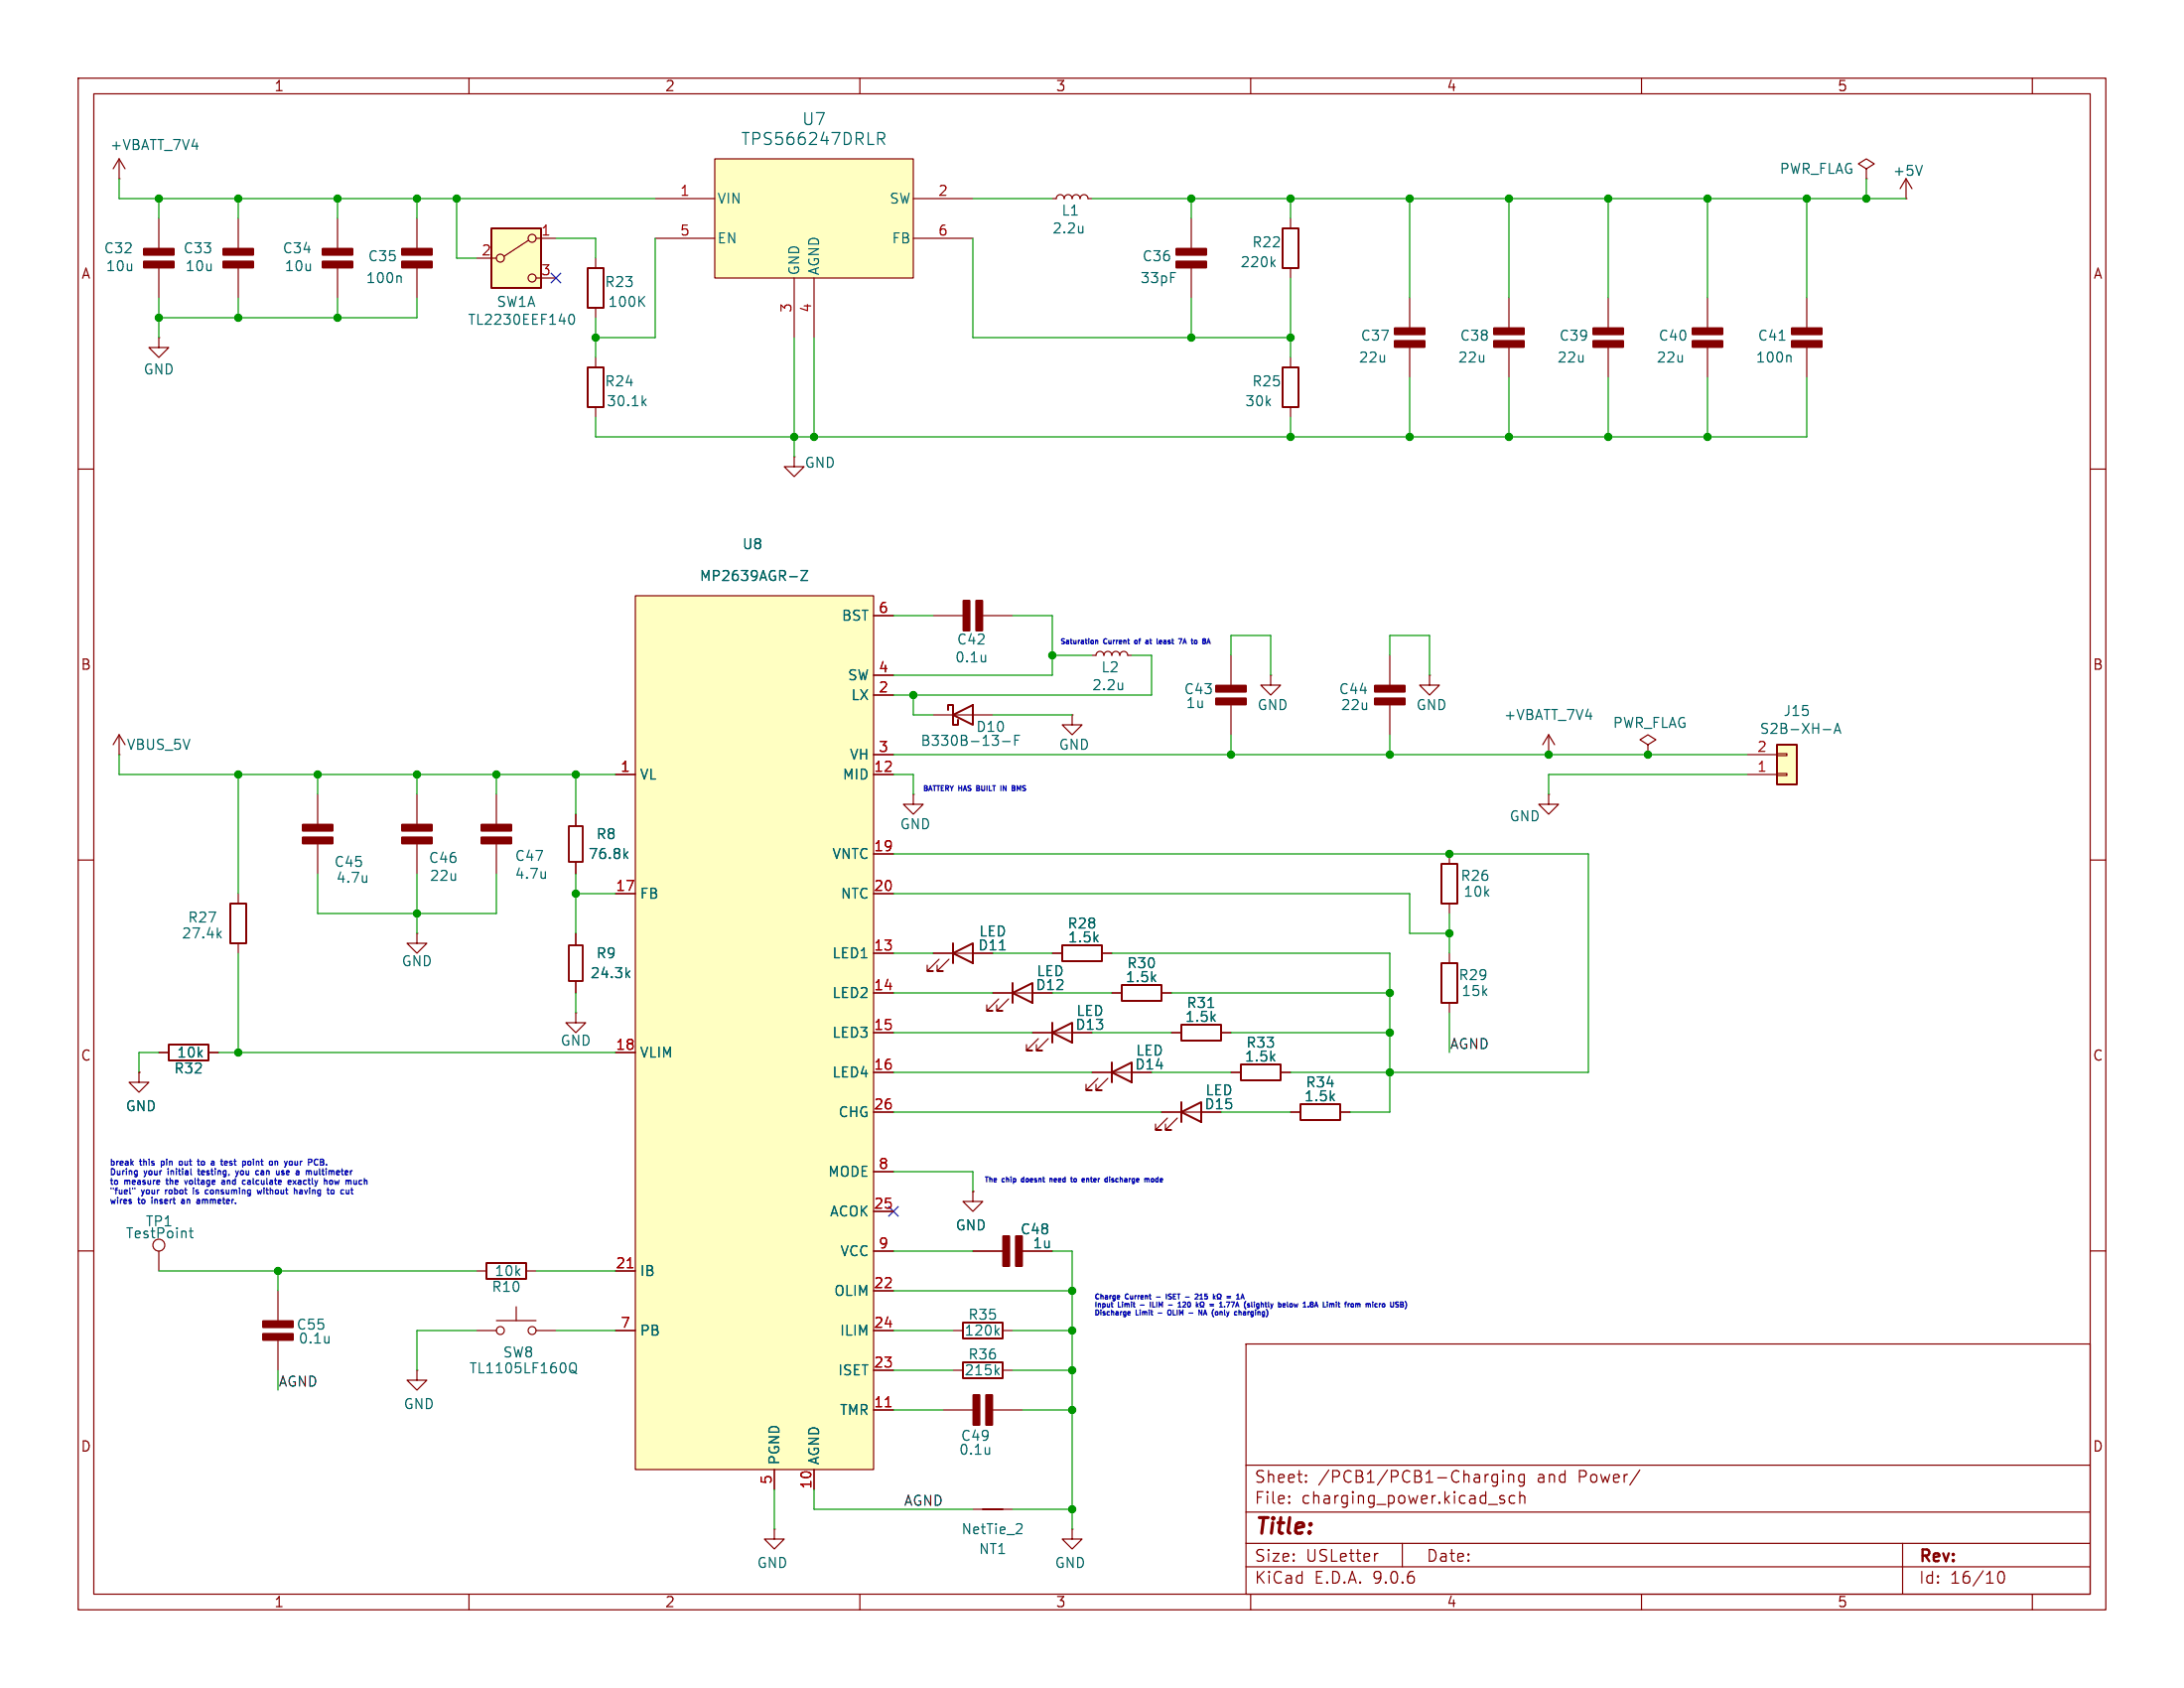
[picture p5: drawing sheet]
<svg xmlns="http://www.w3.org/2000/svg" width="279mm" height="216mm" viewBox="0 0 279 216" stroke-linecap="round" stroke-linejoin="round" font-family="sans-serif">
<g fill="none" stroke="#840000" stroke-width=".15">
<path d="M10 10h259.4v195.9h-259.4zM12 12h255.4v191.9h-255.4zM60 10v2M110 10v2M160 10v2M210 10v2M260 10v2M10 60h2M267.4 60h2M177.8 83.8v3.9M177.8 90.1v3.9M10 110h2"/>
<path d="M267.4 110h2M119.4 121.9h7.6M120.1 122.7l-1.5 1.5h.8h-.8v-.8M121.4 122.7l-1.5 1.5h.7h-.7v-.8M134.6 121.9h1.3M141 121.9h1.2M10 160h2M159.4 171.9h108v32h-108zM267.4 160h2M159.4 197.4h108M159.4 193.4h108M159.4 187.4h108"/>
<path d="M164.9 192.1l.1 .1-.1 .1M164.9 192.1v.1v.1M164.9 191.4v.1M164.9 192.1v.2M164.9 191.4h.1l-.1 .1M167.1 189.4v.1v.1M167.1 189.4l-.1 .1 .1 .1M167.1 188.7v.1M167.1 189.4v.2M167.1 188.7h-.1l.1 .1M176.3 198.7l-.3 .1M179.4 197.4v3"/>
<path d="M191.6 188.6v1.2a.41 .41 0 0 1-.7 .2M191.6 188.7l-.5-.1-.2 .3v.4l.1 .2 .1 .1 .5-.1M192.3 188.1v.1M192.3 188.6v1M192.3 188.1l-.1 .1h.1M192.3 188.1l.1 .1h-.1M192.4 191.4l-.3-.1-.2 .2v.2l.5 .2 .1 .1-.1 .2-.1 .1-.4-.1M193 188.7a.37 .37 0 0 1 .6 .1v.8M193 188.6v1M193.8 191.4l-.4-.1-.3 .3v.4l.1 .2 .2 .1 .4-.1M194.4 191.4a.37 .37 0 0 1 .7 .1v.8M194.4 190.8v1.5"/>
<path d="M195 188.6v1.2a.41 .41 0 0 1-.6 .2M195 188.7l-.4-.1-.3 .3v.4l.1 .2 .2 .1 .4-.1M209.8 188l-1.3 1.9M243.4 197.4v6.5M60 203.9v2M110 203.9v2M159.4 200.4h108M160 203.9v2M210 203.9v2M255.7 201.1a.36 .36 0 0 1 .4-.1 .36 .36 0 0 1 .3 .3 .77 .77 0 0 1-.5 1.2 .91 .91 0 0 1-.2-1.4zM260 203.9v2"/>
</g>
<path d="M121.9 121.9l2.6-1.2v2.5zM121.9 120.7v2.5M135.9 120.9h5.1v2h-5.1z" fill="none" stroke="#840000" stroke-width=".25"/>
<path d="M127.9 121.5h.7" fill="none" stroke="#006464" stroke-width=".15"/>
<g fill="#840000" stroke="#840000" stroke-width=".25">
<path d="M175.9 87.7h3.8v.8h-3.8z"/>
<path d="M175.9 89.3h3.8v.8h-3.8z"/>
</g>
<path d="M227.3 95.3h2.6v5h-2.6z" fill="#ffffc2"/>
<path d="M164.1 47h2v5.1h-2zM227.3 95.3h2.6v5h-2.6z" fill="none" stroke="#840000" stroke-width=".25"/>
<g fill="none" stroke="#840000" stroke-width=".15">
<path d="M20.3 27.9v3.9M20.3 34.2v3.9M180.3 38.1v3.9M231.1 38.1v3.9M165.1 45.7v1.3M165.1 52.1v1.2M180.3 44.4v3.9M231.1 44.4v3.9M162.6 86.4v1.2h1.2l-1.2 1.3-1.3-1.3h1.3M162.6 86.4h.1M182.9 86.4v1.2h1.2l-1.2 1.3-1.3-1.3h1.3M182.9 86.4h.1"/>
<path d="M198.1 96.5h.1M198.1 94l-.7 1.3M198.1 94l.8 1.3M198.1 94v2.5M210.8 95.3l1-.7-1-.6-1 .6 1 .7v1.2M210.8 96.5h.1M223.5 99.1h3.8M223.5 96.5h3.8M227.3 98.9h1.3v.3h-1.3zM227.3 96.4h1.3v.2h-1.3zM198.1 101.6v1.3h1.3l-1.3 1.2-1.3-1.2h1.3M198.1 101.6h.1"/>
</g>
<path d="M227.6 43.5h.7M228.9 45.5l.2 .1v.7M233.3 93.3h.9M234.6 93.8l.5-1.3 .4 1.3M234.8 93.4h.6" fill="none" stroke="#006464" stroke-width=".15"/>
<g fill="#840000" stroke="#840000" stroke-width=".25">
<path d="M178.4 43.6h3.8v.8h-3.8z"/>
<path d="M178.4 42h3.8v.7h-3.8z"/>
<path d="M18.4 33.5h3.8v.7h-3.8z"/>
<path d="M18.4 31.8h3.8v.8h-3.8z"/>
<path d="M229.2 43.6h3.8v.8h-3.8z"/>
<path d="M229.2 42h3.8v.7h-3.8z"/>
</g>
<path d="M81.3 76.2h30.5v111.8h-30.5z" fill="#ffffc2"/>
<g fill="none" stroke="#840000" stroke-width=".15">
<path d="M30.5 27.9v3.9M30.5 34.2v3.9M20.3 43.2v1.3h1.3l-1.3 1.2-1.3-1.2h1.3M20.3 43.2h.1M81.3 76.2h30.5v111.8h-30.5zM111.8 78.7h2.5M78.7 99.1h2.6M111.8 99.1h2.5M111.8 86.4h2.5M111.8 88.9h2.5M111.8 96.5h2.5M78.7 114.3h2.6"/>
<path d="M111.8 114.3h2.5M111.8 109.2h2.5M78.7 134.6h2.6M111.8 121.9h2.5M111.8 127h2.5M111.8 132.1h2.5M111.8 137.2h2.5M111.8 142.2h2.5M111.8 149.9h2.5M111.8 154.9h2.5M78.7 162.6h2.6M78.7 170.2h2.6"/>
<path d="M111.8 170.2h2.5M111.8 160h2.5M111.8 165.1h2.5M111.8 175.3h2.5M124.5 160h3.8M130.7 160h3.9M99.1 188v2.5M104.1 188v2.5M111.8 180.3h2.5"/>
</g>
<path d="M80.3 162.1h.7M113.3 179.9h.7" fill="none" stroke="#a90000" stroke-width=".15"/>
<path d="M102.5 73h.8l-.8 1.2h.8" fill="none" stroke="#006464" stroke-width=".15"/>
<g fill="#840000" stroke="#840000" stroke-width=".25">
<path d="M28.6 33.5h3.8v.7h-3.8z"/>
<path d="M28.6 31.8h3.8v.8h-3.8z"/>
<path d="M128.3 158.1h.8v3.8h-.8z"/>
<path d="M130 158.1h.7v3.8h-.7z"/>
</g>
<path d="M91.4 20.3h25.4v15.3h-25.4z" fill="#ffffc2"/>
<g fill="none" stroke="#840000" stroke-width=".15">
<path d="M43.2 27.9v3.9M43.2 34.2v3.9M83.8 25.4h7.6M83.8 30.5h7.6M91.4 20.3h25.4v15.3h-25.4zM101.6 35.6v7.6M104.1 35.6v7.6M116.8 25.4h7.7M116.8 30.5h7.7M134.6 25.4h.5a.51 .51 0 0 1 .5-.5 .51 .51 0 0 1 .5 .5 .51 .51 0 0 1 .6-.5 .51 .51 0 0 1 .5 .5 .51 .51 0 0 1 .5-.5 .51 .51 0 0 1 .5 .5 .51 .51 0 0 1 .5-.5 .51 .51 0 0 1 .5 .5h.5M205.7 38.1v3.9M218.4 38.1v3.9"/>
<path d="M205.7 44.4v3.9M218.4 44.4v3.9M185.4 109.2v1.3M185.4 115.6v1.2M185.4 121.9v1.3M185.4 128.3v1.2M124.5 152.4v1.3h1.2l-1.2 1.2-1.3-1.2h1.3M124.5 152.4h.1M120.6 180.3h3.9M124.5 193h5M126.9 180.3h3.9"/>
</g>
<path d="M112.3 17h.6a.41 .41 0 0 1 .3 .4 .41 .41 0 0 1-.3 .4h-.6M112.7 17.8l.5 .7M138.5 28.9v.9M138.5 29.7h.1M126.6 185.2v.8M126.6 185.9h-.1M130.5 194.9h.1a.34 .34 0 0 1 .1 .5l-.7 .8h.7" fill="none" stroke="#006464" stroke-width=".15"/>
<g fill="#840000" stroke="#840000" stroke-width=".25">
<path d="M216.5 43.6h3.8v.8h-3.8z"/>
<path d="M216.5 42h3.8v.7h-3.8z"/>
<path d="M41.3 33.5h3.8v.7h-3.8z"/>
<path d="M41.3 31.8h3.8v.8h-3.8z"/>
<path d="M124.5 178.4h.8v3.8h-.8z"/>
<path d="M126.2 178.4h.7v3.8h-.7z"/>
<path d="M203.8 43.6h3.8v.8h-3.8z"/>
<path d="M203.8 42h3.8v.7h-3.8z"/>
</g>
<path d="M184.4 110.5h2v5.1h-2zM184.4 123.2h2v5.1h-2zM125.7 193h2.6" fill="none" stroke="#840000" stroke-width=".25"/>
<path d="M62.9 29.2h6.3v7.6h-6.3z" fill="#ffffc2"/>
<g fill="none" stroke="#840000" stroke-width=".15">
<path d="M15.2 22.9h.1M15.2 20.3l-.7 1.3M15.2 20.3l.8 1.3M15.2 20.3v2.6M53.3 27.9v3.9M53.3 34.2v3.9M61 33h2.5M67.6 30.7l-3.1 2.1M68.6 30.5h2.5M68.6 35.6h2.5M76.2 33v1.3M76.2 39.4v1.2"/>
<path d="M152.4 27.9v3.9M152.4 34.2v3.9M165.1 27.9v1.3M165.1 34.3v1.3M193 38.1v3.9M238.8 21.6l1-.6-1-.7-1.1 .7 1.1 .6v1.3M238.8 22.9h.1M243.8 25.4h.1M243.8 22.9l-.7 1.2M243.8 22.9l.8 1.2M243.8 22.9v2.5M76.2 45.7v1.3"/>
<path d="M76.2 52.1v1.2M101.6 58.4v1.3h1.3l-1.3 1.3-1.3-1.3h1.3M101.6 58.4h.1M193 44.4v3.9M111.8 78.7h2.5M119.4 78.7h3.9M125.7 78.7h3.8M15.2 96.5h.1M15.2 94v2.5M15.2 94l-.7 1.3M15.2 94l.8 1.3M78.7 99.1h2.6"/>
<path d="M111.8 99.1h2.5M111.8 86.4h2.5M111.8 88.9h2.5M111.8 96.5h2.5M119.4 91.4h7.6M137.2 91.4v1.3h1.2l-1.2 1.3-1.3-1.3h1.3M137.2 91.4h.1M139.7 83.8h.5a.51 .51 0 0 1 .5-.5 .51 .51 0 0 1 .5 .5 .51 .51 0 0 1 .5-.5 .51 .51 0 0 1 .5 .5 .51 .51 0 0 1 .5-.5 .51 .51 0 0 1 .6 .5 .51 .51 0 0 1 .5-.5 .51 .51 0 0 1 .5 .5h.5M157.5 83.8v3.9M157.5 90.1v3.9M30.5 114.3v1.3M40.6 101.6v3.9"/>
<path d="M40.6 107.9v3.9M53.3 119.4v1.3h-1.2l1.2 1.2 1.3-1.2h-1.3M53.3 119.4h.1M53.3 101.6v3.9M53.3 107.9v3.9M63.5 101.6v3.9M63.5 107.9v3.9M73.7 104.1v1.5M73.7 110.3v1.5M73.7 119.4v1.5M78.7 114.3h2.6M111.8 114.3h2.5"/>
<path d="M111.8 109.2h2.5M116.8 101.6v1.3h1.3l-1.3 1.2-1.2-1.2h1.2M116.8 101.6h.1M17.8 137.2v1.2h-1.3l1.3 1.3 1.2-1.3h-1.2M17.8 137.2h.1M20.3 134.6h1.3M26.7 134.6h1.2M30.5 120.7v1.2M73.7 129.5v1.3h-1.3l1.3 1.3 1.2-1.3h-1.2M73.7 129.5h.1M73.7 125.5v1.5M78.7 134.6h2.6"/>
<path d="M111.8 127h2.5M111.8 132.1h2.5M111.8 137.2h2.5M111.8 121.9h2.5M119.4 121.9h2.5M124.5 121.9h2.5M127 127h5.1M127.8 127.8l-1.6 1.5h.8h-.8v-.8M129 127.8l-1.5 1.5h.8h-.8v-.8M132.1 132.1h5.1M132.8 132.8l-1.5 1.6h.8h-.8v-.8M134.1 132.8l-1.5 1.6h.7h-.7v-.8"/>
<path d="M134.6 121.9h1.3M139.7 137.2h5.1M140.5 137.9l-1.6 1.5h.8h-.8v-.7M141 121.9h1.2M141.7 137.9l-1.5 1.5h.8h-.8v-.7M142.2 127h1.3M148.6 127h1.3M149.9 132.1h1.2M156.2 132.1h1.3M157.5 137.2h1.2M163.8 137.2h1.3M111.8 142.2h2.5"/>
<path d="M111.8 149.9h2.5M111.8 154.9h2.5M124.5 152.4h.1M148.6 142.2h5.1M149.4 143l-1.6 1.5h.8h-.8v-.7M150.6 143l-1.5 1.5h.8h-.8v-.7M165.1 142.2h1.3M171.4 142.2h1.3M20.3 160v2.6M35.6 165.1v3.9M35.6 171.4v3.9M53.3 175.3v1.2h-1.2l1.2 1.3 1.3-1.3h-1.3"/>
<path d="M53.3 175.3h.1M61 170.2h2.5M61 162.6h1.2M63.5 168.9h5.1M66 167.1v1.8M67.3 162.6h1.3M68.6 170.2h2.5M78.7 170.2h2.6M78.7 162.6h2.6M111.8 170.2h2.5M111.8 175.3h2.5M111.8 160h2.5"/>
<path d="M111.8 165.1h2.5M121.9 170.2h1.3M121.9 175.3h1.3M124.5 160h3.8M128.3 170.2h1.2M128.3 175.3h1.2M130.7 160h3.9M99.1 195.6v1.3h1.2l-1.2 1.2-1.3-1.2h1.3M99.1 195.6h.1M99.1 188v2.5M104.1 188v2.5M111.8 180.3h2.5"/>
<path d="M137.2 195.6v1.3h1.2l-1.2 1.2-1.3-1.2h1.3M137.2 195.6h.1"/>
<circle cx="64" cy="33" r=".51"/>
<circle cx="68.1" cy="35.6" r=".51"/>
<circle cx="68.1" cy="30.5" r=".51"/>
<circle cx="20.3" cy="159.3" r=".76"/>
<circle cx="64" cy="170.2" r=".51"/>
<circle cx="68.1" cy="170.2" r=".51"/>
</g>
<g fill="none" stroke="#840000" stroke-width=".25">
<path d="M62.9 29.2h6.3v7.6h-6.3zM75.2 34.3h2v5.1h-2zM164.1 29.2h2v5.1h-2zM75.2 47h2v5.1h-2zM121.3 90.8v-.6h.6v2.5h.7v-.6M121.9 91.4l2.6-1.2v2.5zM29.5 115.6h2v5.1h-2zM21.6 133.6h5.1v2h-5.1zM129.5 127l2.6-1.3v2.6zM129.5 125.7v2.6M134.6 132.1l2.6-1.3v2.6zM134.6 130.8v2.6"/>
<path d="M142.2 137.2l2.6-1.3v2.5zM142.2 135.9v2.5M143.5 126h5.1v2h-5.1zM151.1 131.1h5.1v2h-5.1zM158.7 136.1h5.1v2.1h-5.1zM151.1 142.2l2.6-1.2v2.5zM151.1 141v2.5M166.4 141.2h5v2.1h-5zM62.2 161.5h5.1v2.1h-5.1zM123.2 174.2h5.1v2.1h-5.1zM123.2 169.2h5.1v2h-5.1z"/>
</g>
<g fill="none" stroke="#006464" stroke-width=".15">
<path d="M51.1 35.3l.2 .2v.6M81.9 38.5l.6 .7M82.5 37.9l-.8 .7M162.8 33.6l.3 .5M163.1 33.3l-.5 .4M245.9 21.2l-.4 1.2M72.9 40.3l.3-.1a.79 .79 0 0 1 0 1.3h-.1a.84 .84 0 0 1-.2-1.2zM82.3 51.4l.4 .5M82.7 51l-.5 .5M102.5 73h.8l-.8 1.2h.8M126.1 83.8v.9M126.1 84.5l-.1 .1"/>
<path d="M128.3 94.8h.9M129.8 94.7h.5M130.4 94.1h-.6v1.2M143.6 87.4v.8M143.6 88.1h-.1M27.9 119.5l.4 .5M28.3 119.1l-.5 .5M46.9 112v.8M46.9 112.7l-.1 .1M69.8 111.5v.8M69.8 112.2l-.1 .1M80 109.3l.3 .5"/>
<path d="M80.3 109l-.5 .4M80.2 124.6l.4 .4M80.6 124.2l-.5 .5M127.9 121.5h.7M154.5 128.8h.8M24.2 157.5h.5M24.4 157v1.1l.1 .2h.2M42.1 170.9v.9M42.1 171.7h-.1M72.9 174.7a.42 .42 0 0 1 .4-.4 .42 .42 0 0 1 .4 .4v.5a.42 .42 0 0 1-.4 .4 .42 .42 0 0 1-.4-.4M73.1 175.3h.3l.4 .4M127.5 175.4l.3 .4"/>
<path d="M127.5 170.3l.3 .5M127.8 175l-.5 .5M127.8 169.9l-.5 .5"/>
</g>
<g fill="#840000" stroke="#840000" stroke-width=".25">
<path d="M155.6 89.3h3.8v.8h-3.8z"/>
<path d="M155.6 87.7h3.8v.8h-3.8z"/>
<path d="M191.1 43.6h3.8v.8h-3.8z"/>
<path d="M191.1 42h3.8v.7h-3.8z"/>
<path d="M150.5 33.5h3.8v.7h-3.8z"/>
<path d="M150.5 31.8h3.8v.8h-3.8z"/>
<path d="M51.4 33.5h3.8v.7h-3.8z"/>
<path d="M51.4 31.8h3.8v.8h-3.8z"/>
<path d="M51.4 105.5h3.8v.7h-3.8z"/>
<path d="M51.4 107.1h3.8v.8h-3.8z"/>
<path d="M38.7 105.5h3.8v.7h-3.8z"/>
<path d="M38.7 107.1h3.8v.8h-3.8z"/>
<path d="M33.7 170.6h3.8v.8h-3.8z"/>
<path d="M33.7 169h3.8v.7h-3.8z"/>
<path d="M61.6 105.5h3.8v.7h-3.8z"/>
<path d="M61.6 107.1h3.8v.8h-3.8z"/>
<path d="M123.3 76.8h.7v3.8h-.7z"/>
<path d="M124.9 76.8h.8v3.8h-.8z"/>
</g>
<path d="M72.8 105.7h1.7v4.5h-1.7zM72.8 120.9h1.7v4.6h-1.7z" fill="none" stroke="#840000" stroke-width=".24"/>
<g fill="none" stroke="#009600" stroke-width=".15">
<path d="M15.2 22.9v2.5h68.6M20.3 25.4v2.5M20.3 38.1v5.1M30.5 25.4v2.5M30.5 38.1v2.5M43.2 25.4v2.5M43.2 38.1v2.5M53.3 25.4v2.5M53.3 38.1v2.5h-33M58.4 25.4v7.6h2.6M71.1 30.5h5.1v2.5M83.8 30.5v12.7h-7.6"/>
<path d="M124.5 25.4h10.1M124.5 30.5v12.7h40.6M139.7 25.4h104.1M152.4 25.4v2.5M152.4 38.1v5.1M165.1 25.4v2.5M165.1 35.6v10.1M180.3 25.4v12.7M193 25.4v12.7M205.7 25.4v12.7M218.4 25.4v12.7M231.1 25.4v12.7"/>
<path d="M238.8 22.9v2.5M76.2 40.6v5.1M101.6 43.2v15.2M104.1 43.2v12.7M165.1 53.3v2.6M180.3 48.3v7.6M193 48.3v7.6M205.7 48.3v7.6M218.4 48.3v7.6M231.1 48.3v7.6h-154.9v-2.6M114.3 78.7h5.1M129.5 78.7h5.1v7.7h-20.3"/>
<path d="M15.2 96.5v2.6h63.5M30.5 99.1v15.2M40.6 99.1v2.5M53.3 99.1v2.5M63.5 99.1v2.5M73.7 99.1v5M114.3 99.1h2.5v2.5M114.3 96.5h109.2M116.8 88.9v2.5h2.6M127 91.4h10.2M134.6 83.8h5.1M144.8 83.8h2.5v5.1h-33"/>
<path d="M157.5 83.8v-2.5h5.1v5.1M157.5 94v2.5M177.8 83.8v-2.5h5.1v5.1M177.8 94v2.5M223.5 99.1h-25.4v2.5M40.6 111.8v5h22.9v-5M53.3 111.8v7.6M73.7 114.3h5M73.7 111.8v7.6M114.3 109.2h88.9v28h-38.1M114.3 114.3h66v5.1h5.1M185.4 116.8v5.1"/>
<path d="M20.3 134.6h-2.5v2.6M27.9 134.6h50.8M30.5 121.9v12.7M73.7 127v2.5M114.3 121.9h5.1M114.3 137.2h25.4M114.3 132.1h17.8M114.3 127h12.7M127 121.9h7.6M134.6 127h7.6M139.7 132.1h10.2M142.2 121.9h35.6v20.3h-5.1"/>
<path d="M147.3 137.2h10.2M149.9 127h27.9M157.5 132.1h20.3M185.4 129.5v5.1M114.3 149.9h10.2v2.5M114.3 142.2h34.3M156.2 142.2h8.9M20.3 162.6h40.7M35.6 162.6v2.5M35.6 175.3v2.5M61 170.2h-7.7v5.1M68.6 162.6h10.1"/>
<path d="M71.1 170.2h7.6M114.3 170.2h7.6M114.3 160h10.2M114.3 165.1h22.9M114.3 175.3h7.6M129.5 170.2h7.7M129.5 175.3h7.7M134.6 160h2.6v35.6M99.1 190.5v5.1M104.1 190.5v2.5h20.4M114.3 180.3h6.3M129.5 193h7.7"/>
<path d="M130.8 180.3h6.4"/>
</g>
<path d="M70.5 35l1.2 1.2M71.7 35l-1.2 1.2M113.7 154.3l1.2 1.2M114.9 154.3l-1.2 1.2" fill="none" stroke="#000084" stroke-width=".15"/>
<g fill="none" stroke="#0000c2" stroke-width=".15">
<path d="M139.8 81.9l.1 .1v.2l-.1 .1M140.2 82l.2-.1v.4M140.2 81.9v.4M144.2 81.9h.3M144.4 82.3h.1M145.3 81.9l-.1 .1v.2l.1 .1M146.6 81.9h.2l.1 .4M146.9 82.1l-.3 .1 .1 .1h.2M148.3 82.1h.3v-.2h-.2l-.1 .1 .1 .3h.2M150.8 81.7h.4l-.3 .6M151.4 82.3l.2-.6 .2 .6M151.4 82.2h.3"/>
<path d="M125 100.8h.2M125.2 100.5h-.2v.6h.2M128.3 101.1v-.6l.4 .6M129.8 100.9v.2M130.3 100.9l-.2-.4v.6M16.7 153.7l.1 .1-.1 .1M16.7 153.4l.1 .1M16.8 148.7l.2 .3M17 148.5l-.2 .3M17.3 149.7l.3 .1M17.6 149.7v.7l-.3 .1M17.6 150.2l-.3 .1"/>
<path d="M19.4 153.4v.5M20.6 148.5v.8M20.6 149h.1M20.7 148.5l-.1 .1M21.2 152.2v.5M21.2 151h.3M21.3 152.2l-.1 .1M21.5 149.7v.6M23.3 153.5l.2-.1 .1 .1M23.3 148.6l-.2-.1-.2 .2 .1 .3h.3M23.6 153.6l-.4 .2 .1 .1h.3M23.6 151l.2 .5 .2-.5"/>
<path d="M24.7 152.2v.5M25.1 152.7h.1M25.1 152.3v.1M25.2 148.5h.3M25.3 149.7h.3M25.3 153.4l.2 .1v.4M25.4 149h.1M25.4 149.5v.6l.2 .2M25.5 153.9h-.2M25.5 153.6h-.2M26 148.5l-.2 .2v.3h.2M26.6 152.7h-.2"/>
<path d="M28.3 148.3v.6M28.7 151.1v.4M28.7 151.2l-.3 .1 .1 .2 .2-.1M29.4 149h.2M29.6 148.5l-.2 .1v.1l.2 .1M30.1 149.7l.2 .6M30.3 150.3l-.2 .2M30.5 149.7l-.2 .6M30.8 149.8v.4M31.8 148.5l.3 .2v.3h-.3M32 151.2l-.3 .1 .1 .2 .2-.1M32.4 148.3h.1"/>
<path d="M32.4 148.5v.5M32.9 152.2l.1 .5 .2-.4 .1 .4 .2-.5M33.7 149.9l-.3 .2 .1 .2 .2-.1M33.8 152.2v.5M36.3 149.8l-.2-.1-.1 .2 .1 .1h.2v.2h-.3M36.9 151.2h.3v-.2h-.2l-.1 .1v.3h.3M37.5 151l.4 .5M37.9 151l-.4 .5M37.9 152.2l.1 .1v.4M38.4 148.5v.5M38.6 148.5l-.2 .2M38.7 152.4l-.4 .1 .1 .2h.3"/>
<path d="M38.7 152.3v.4M39.2 149.7v.6M39.9 148.4l-.1-.1h-.3v.7M40.7 148.3h-.3l-.1 .1M40.9 149.5v.6l.1 .2M41.2 148.6l.2 .2-.1 .2M41.3 148.6l.1-.1-.1-.2h-.3v.7M41.8 149h.1M42.2 151h.1h.2v.4h-.3zM42.6 152.2l.1 .1v.3l-.1 .1M42.8 151l.2 .5 .1-.4M44.9 152.2h.3"/>
<path d="M45 152.6l.2 .1M46.2 151h-.1l-.2 .1 .1 .3 .2 .1M130.8 150.7l-.1 .2v.1l.1 .2M134.3 150.7v.5M134.3 150.8h.3v.4M137.4 150.8h.3v.3h-.3zM139 150.8h.3v.4M139.5 150.7h.2M142.5 150.8l-.2-.1-.1 .1 .3 .2v.1h-.3M142.8 150.8v.3M147.3 150.8h.3l-.1 .3h-.2zM148.1 150.8l-.1-.1-.2 .2 .1 .2h.2"/>
<path d="M148.1 150.5v.7M142.2 166.5v.6l.2 .1M143 165.7l.2 .1v.1h-.3M143.2 166.1h-.2M144.3 168l.3-.1v-.1h-.2l-.1 .1v.3h.3M145.9 166.9h.5M147.2 166.5v.7M147.5 166.5v.7h.3M147.9 165.9h.5M148.2 167.9h.4M149.2 165.5v.6M149.4 167.6v.4l.1 .2 .3-.1v-.5"/>
<path d="M149.5 166.1h.2M149.5 166.9h.5M149.8 165.5l-.3 .1v.2h.2M150.9 166.5v.7M151.7 166.7l-.4 .5h.4M152 166.7v.3M152.1 167.9h.5M152.9 165.6l.2-.1 .2 .2-.4 .4M153.5 166.1h.4M153.5 165.7l.2-.2v.6M153.8 167.6v.6l-.4-.6v.6M153.8 166.5l.2 .2v.3h-.1"/>
<path d="M153.9 167.2h.1M154 168.2l.2-.6 .2 .6M154 168h.3M154.8 166.8h.5M154.8 167h.5M155.3 167.5l-.1 .1M156 165.5l.2 .2v.2l-.1 .1M156 167.2h.4M156.1 166.1h.1M156.1 166.7l.1-.2v.7M156.3 167.8l.1 .1v.3M156.9 166.5h.4l-.3 .7"/>
<path d="M157 165.8h.4M157 166h.4M157.5 166.5h.4l-.2 .7M158.1 167h.3M158.2 166.1h.4M158.2 165.7l.2-.2v.6M158.3 166.5l-.2 .7M158.7 166.1l.3-.6 .2 .6M159.1 167.8h.2v.4M159.3 167.9l-.3 .1 .1 .2h.2M159.6 167.8v.4M159.8 167.8l-.2 .1"/>
<path d="M161.3 166.5v.7M161.3 166.8h.3v.4M165.2 166.7l.1 .2v.1l-.1 .2M165.5 166.7l.2 .5 .1-.3 .1 .3 .1-.5M169.3 166.5v.7h.3M169.8 166.5v.1M169.8 166.7v.5M172 166.7h.3M172.2 166.5h.1M172.5 166.7v.5M172.7 166.7l-.2 .2M175.1 166.7l.2 .1v.4"/>
<path d="M175.6 166.5v.1M175.6 166.7v.5M178.3 166.5v.5l-.1 .2M178.9 166.6h-.3a.27 .27 0 0 0 .3 .3v.1M178.9 167l-.1 .2-.3-.1M179.8 166.4v.2"/>
</g>
<path d="M80.3 162.1h.7M113.3 179.9h.7" fill="none" stroke="#a90000" stroke-width=".15"/>
<g fill="#009600" stroke="#009600" stroke-width=".15">
<circle cx="165.1" cy="43.2" r=".46"/>
<circle cx="180.3" cy="55.9" r=".46"/>
<circle cx="165.1" cy="55.9" r=".46"/>
<circle cx="198.1" cy="96.5" r=".46"/>
<circle cx="210.8" cy="96.5" r=".46"/>
<circle cx="185.4" cy="119.4" r=".46"/>
<circle cx="185.4" cy="109.2" r=".46"/>
<circle cx="157.5" cy="96.5" r=".46"/>
<circle cx="177.8" cy="132.1" r=".46"/>
<circle cx="177.8" cy="127" r=".46"/>
<circle cx="177.8" cy="96.5" r=".46"/>
<circle cx="180.3" cy="25.4" r=".46"/>
<circle cx="205.7" cy="25.4" r=".46"/>
<circle cx="193" cy="25.4" r=".46"/>
<circle cx="218.4" cy="55.9" r=".46"/>
<circle cx="205.7" cy="55.9" r=".46"/>
<circle cx="193" cy="55.9" r=".46"/>
<circle cx="218.4" cy="25.4" r=".46"/>
<circle cx="165.1" cy="25.4" r=".46"/>
<circle cx="137.2" cy="165.1" r=".46"/>
<circle cx="137.2" cy="170.2" r=".46"/>
<circle cx="177.8" cy="137.2" r=".46"/>
<circle cx="137.2" cy="193" r=".46"/>
<circle cx="137.2" cy="175.3" r=".46"/>
<circle cx="137.2" cy="180.3" r=".46"/>
<circle cx="152.4" cy="25.4" r=".46"/>
<circle cx="231.1" cy="25.4" r=".46"/>
<circle cx="238.8" cy="25.4" r=".46"/>
<circle cx="152.4" cy="43.2" r=".46"/>
<circle cx="35.6" cy="162.6" r=".46"/>
<circle cx="30.5" cy="99.1" r=".46"/>
<circle cx="40.6" cy="99.1" r=".46"/>
<circle cx="53.3" cy="99.1" r=".46"/>
<circle cx="30.5" cy="134.6" r=".46"/>
<circle cx="53.3" cy="116.8" r=".46"/>
<circle cx="63.5" cy="99.1" r=".46"/>
<circle cx="73.7" cy="99.1" r=".46"/>
<circle cx="134.6" cy="83.8" r=".46"/>
<circle cx="116.8" cy="88.9" r=".46"/>
<circle cx="73.7" cy="114.3" r=".46"/>
<circle cx="43.2" cy="25.4" r=".46"/>
<circle cx="30.5" cy="25.4" r=".46"/>
<circle cx="58.4" cy="25.4" r=".46"/>
<circle cx="30.5" cy="40.6" r=".46"/>
<circle cx="20.3" cy="40.6" r=".46"/>
<circle cx="104.1" cy="55.9" r=".46"/>
<circle cx="101.6" cy="55.9" r=".46"/>
<circle cx="20.3" cy="25.4" r=".46"/>
<circle cx="76.2" cy="43.2" r=".46"/>
<circle cx="43.2" cy="40.6" r=".46"/>
<circle cx="53.3" cy="25.4" r=".46"/>
</g>
<text font-size="2.8" fill="#840000" x="160.4" y="196.8">Title:</text>
<g font-size="2.1" fill="#006464">
<text x="102.5" y="16.2">U7</text>
<text x="94.7" y="18.8">TPS566247DRLR</text>
</g>
<g font-size="2.1" fill="#840000">
<text x="160.4" y="189.9">Sheet:</text>
<text x="168.6" y="189.9">/PCB1/PCB1-Charging</text>
<text x="196.7" y="189.9">and</text>
<text x="202.1" y="189.9">Power/</text>
<text x="160.4" y="192.6">File:</text>
<text x="166.5" y="192.6">charging_power.kicad_sch</text>
<text x="160.4" y="202.8">KiCad</text>
<text x="160.4" y="200">Size:</text>
<text x="167.1" y="200">USLetter</text>
<text x="168.1" y="202.8">E.D.A.</text>
<text x="175.7" y="202.8">9.0.6</text>
<text x="182.4" y="200">Date:</text>
<text x="245.4" y="200.2">Rev:</text>
<text x="245.4" y="202.8">Id:</text>
<text x="249.5" y="202.8">16/10</text>
</g>
<g font-size="1.8" fill="#840000">
<text x="35" y="11.9">1</text>
<text x="85" y="11.9">2</text>
<text x="135" y="11.9">3</text>
<text x="185" y="11.9">4</text>
<text x="235" y="11.9">5</text>
<text x="10.3" y="35.9">A</text>
<text x="267.7" y="35.9">A</text>
<text x="10.3" y="85.9">B</text>
<text x="267.7" y="85.9">B</text>
<text x="132.4" y="126.8">D12</text>
<text x="137.5" y="131.9">D13</text>
<text x="10.3" y="135.9">C</text>
<text x="145.1" y="137">D14</text>
<text x="267.7" y="135.9">C</text>
<text x="154" y="142.1">D15</text>
<text x="10.3" y="185.9">D</text>
<text x="267.7" y="185.9">D</text>
<text x="35" y="205.8">1</text>
<text x="85" y="205.8">2</text>
<text x="135" y="205.8">3</text>
<text x="185" y="205.8">4</text>
<text x="235" y="205.8">5</text>
</g>
<g font-size="1.8" fill="#006464">
<text x="14" y="19.4">+VBATT_7V4</text>
<text x="227.6" y="22.5">PWR_FLAG</text>
<text x="242.1" y="22.7">+5V</text>
<text x="91.7" y="26.3">VIN</text>
<text x="113.7" y="26.3">SW</text>
<text x="135.7" y="27.8">L1</text>
<text x="13.2" y="32.6">C32</text>
<text x="13.5" y="34.9">10u</text>
<text x="23.4" y="32.6">C33</text>
<text x="23.6" y="34.9">10u</text>
<text x="36.1" y="32.6">C34</text>
<text x="36.3" y="34.9">10u</text>
<text x="47" y="33.6">C35</text>
<text x="91.7" y="31.3">EN</text>
<text x="102.5" y="35.3" transform="rotate(-90 102.5 35.3)">GND</text>
<text x="105" y="35.3" transform="rotate(-90 105 35.3)">AGND</text>
<text x="114" y="31.3">FB</text>
<text x="134.6" y="30.1">2.2u</text>
<text x="146.1" y="33.6">C36</text>
<text x="158.6" y="34.4">220k</text>
<text x="160.1" y="31.9">R22</text>
<text x="46.7" y="36.4">100n</text>
<text x="59.8" y="41.8">TL2230EEF140</text>
<text x="63.5" y="39.5">SW1A</text>
<text x="77.3" y="36.9">R23</text>
<text x="77.7" y="39.5">100K</text>
<text x="145.8" y="36.4">33pF</text>
<text x="173.7" y="46.6">22u</text>
<text x="174" y="43.8">C37</text>
<text x="186.4" y="46.6">22u</text>
<text x="186.7" y="43.8">C38</text>
<text x="199.1" y="46.6">22u</text>
<text x="199.4" y="43.8">C39</text>
<text x="211.8" y="46.6">22u</text>
<text x="212.1" y="43.8">C40</text>
<text x="224.5" y="46.6">100n</text>
<text x="224.8" y="43.8">C41</text>
<text x="18.3" y="48.1">GND</text>
<text x="77.3" y="49.6">R24</text>
<text x="77.5" y="52.2">30.1k</text>
<text x="159.2" y="52.2">30k</text>
<text x="160.1" y="49.6">R25</text>
<text x="102.9" y="60">GND</text>
<text x="94.9" y="70.5">U8</text>
<text x="89.4" y="74.5">MP2639AGR-Z</text>
<text x="107.6" y="79.6">BST</text>
<text x="122.3" y="82.7">C42</text>
<text x="108.4" y="87.2">SW</text>
<text x="108.8" y="89.8">LX</text>
<text x="122.1" y="84.9">0.1u</text>
<text x="139.6" y="88.5">2.2u</text>
<text x="140.8" y="86.2">L2</text>
<text x="151.4" y="89">C43</text>
<text x="171.2" y="89">C44</text>
<text x="117.7" y="95.6">B330B-13-F</text>
<text x="124.8" y="93.8">D10</text>
<text x="151.6" y="90.8">1u</text>
<text x="160.8" y="91">GND</text>
<text x="171.5" y="91">22u</text>
<text x="181.1" y="91">GND</text>
<text x="192.3" y="92.3">+VBATT_7V4</text>
<text x="206.3" y="93.3">PWR_FLAG</text>
<text x="225" y="94.1">S2B-XH-A</text>
<text x="228.1" y="91.8">J15</text>
<text x="16.1" y="96.1">VBUS_5V</text>
<text x="81.8" y="99.9">VL</text>
<text x="107.7" y="99.9">MID</text>
<text x="108.6" y="97.4">VH</text>
<text x="135.4" y="96.1">GND</text>
<text x="76.2" y="107.5">R8</text>
<text x="115.1" y="106.3">GND</text>
<text x="193" y="105.3">GND</text>
<text x="42.7" y="111.1">C45</text>
<text x="42.9" y="113.1">4.7u</text>
<text x="54.8" y="110.6">C46</text>
<text x="54.9" y="112.9">22u</text>
<text x="65.8" y="110.3">C47</text>
<text x="65.8" y="112.6">4.7u</text>
<text x="75.2" y="110.1">76.8k</text>
<text x="106.4" y="110.1">VNTC</text>
<text x="186.8" y="112.9">R26</text>
<text x="24" y="118.2">R27</text>
<text x="81.8" y="115.2">FB</text>
<text x="107.5" y="115.2">NTC</text>
<text x="125.2" y="120">LED</text>
<text x="136.5" y="119">R28</text>
<text x="187.2" y="114.9">10k</text>
<text x="23.2" y="120.2">27.4k</text>
<text x="51.3" y="123.8">GND</text>
<text x="75.4" y="125.3">24.3k</text>
<text x="76.2" y="122.8">R9</text>
<text x="106.4" y="122.8">LED1</text>
<text x="125.1" y="121.8">D11</text>
<text x="132.5" y="125.1">LED</text>
<text x="136.6" y="120.8">1.5k</text>
<text x="143.9" y="125.8">1.5k</text>
<text x="144.1" y="124.1">R30</text>
<text x="186.5" y="125.6">R29</text>
<text x="106.4" y="127.9">LED2</text>
<text x="137.6" y="130.1">LED</text>
<text x="151.5" y="130.9">1.5k</text>
<text x="151.7" y="129.1">R31</text>
<text x="186.9" y="127.6">15k</text>
<text x="22.2" y="137.5">R32</text>
<text x="22.6" y="135.5">10k</text>
<text x="71.6" y="134">GND</text>
<text x="81.8" y="135.5">VLIM</text>
<text x="106.4" y="132.9">LED3</text>
<text x="145.2" y="135.2">LED</text>
<text x="159.2" y="136">1.5k</text>
<text x="159.3" y="134.2">R33</text>
<text x="16" y="142.3">GND</text>
<text x="106.4" y="138">LED4</text>
<text x="107.2" y="143.1">CHG</text>
<text x="154.1" y="140.3">LED</text>
<text x="166.8" y="141.1">1.5k</text>
<text x="167" y="139.3">R34</text>
<text x="105.8" y="150.7">MODE</text>
<text x="106.1" y="155.8">ACOK</text>
<text x="16" y="158.6">TestPoint</text>
<text x="18.6" y="157.1">TP1</text>
<text x="107.4" y="160.9">VCC</text>
<text x="122.2" y="157.6">GND</text>
<text x="130.5" y="158.1">C48</text>
<text x="132" y="159.9">1u</text>
<text x="62.8" y="165.5">R10</text>
<text x="63.2" y="163.4">10k</text>
<text x="81.8" y="163.4">IB</text>
<text x="106.6" y="166">OLIM</text>
<text x="37.9" y="170.3">C55</text>
<text x="38.1" y="172.1">0.1u</text>
<text x="64.3" y="173.8">SW8</text>
<text x="81.8" y="171">PB</text>
<text x="107.4" y="171">ILIM</text>
<text x="123.3" y="171">120k</text>
<text x="123.8" y="169">R35</text>
<text x="60" y="175.9">TL1105LF160Q</text>
<text x="107.1" y="176.1">ISET</text>
<text x="123.3" y="176.1">215k</text>
<text x="123.8" y="174.1">R36</text>
<text x="51.6" y="180.4">GND</text>
<text x="107.4" y="181.2">TMR</text>
<text x="122.8" y="184.5">C49</text>
<text x="99.9" y="187.5" transform="rotate(-90 99.9 187.5)">PGND</text>
<text x="105" y="187.5" transform="rotate(-90 105 187.5)">AGND</text>
<text x="122.6" y="186.3">0.1u</text>
<text x="122.9" y="196.4">NetTie_2</text>
<text x="96.8" y="200.8">GND</text>
<text x="125.1" y="199">NT1</text>
<text x="134.9" y="200.8">GND</text>
</g>
<g font-size="1.8" fill="#a90000">
<text x="86.9" y="25.1">1</text>
<text x="119.9" y="25.1">2</text>
<text x="61.5" y="32.8">2</text>
<text x="69.1" y="30.2">1</text>
<text x="69.1" y="35.3">3</text>
<text x="86.9" y="30.2">5</text>
<text x="119.9" y="30.2">6</text>
<text x="101.3" y="40.1" transform="rotate(-90 101.3 40.1)">3</text>
<text x="103.9" y="40.1" transform="rotate(-90 103.9 40.1)">4</text>
<text x="112.3" y="78.5">6</text>
<text x="112.3" y="86.1">4</text>
<text x="112.3" y="88.6">2</text>
<text x="79.3" y="98.8">1</text>
<text x="111.7" y="98.8">12</text>
<text x="112.3" y="96.3">3</text>
<text x="224.7" y="98.8">1</text>
<text x="224.7" y="96.3">2</text>
<text x="111.7" y="109">19</text>
<text x="78.7" y="114">17</text>
<text x="111.7" y="114">20</text>
<text x="111.7" y="121.7">13</text>
<text x="111.7" y="126.7">14</text>
<text x="111.7" y="131.8">15</text>
<text x="78.7" y="134.4">18</text>
<text x="111.7" y="136.9">16</text>
<text x="111.7" y="142">26</text>
<text x="112.3" y="149.6">8</text>
<text x="111.7" y="154.7">25</text>
<text x="112.3" y="159.8">9</text>
<text x="78.7" y="162.3">21</text>
<text x="111.7" y="164.8">22</text>
<text x="79.3" y="169.9">7</text>
<text x="111.7" y="169.9">24</text>
<text x="111.7" y="175">23</text>
<text x="111.7" y="180.1">11</text>
<text x="98.8" y="189.9" transform="rotate(-90 98.8 189.9)">5</text>
<text x="103.9" y="190.5" transform="rotate(-90 103.9 190.5)">10</text>
</g>
<g font-size="1.8" fill="#0f0f0f">
<text x="185.4" y="134.3">AGND</text>
<text x="35.6" y="177.5">AGND</text>
<text x="115.6" y="192.7">AGND</text>
</g>
<g font-size="1.1" fill="#0000c2">
<text x="14" y="149.3">break</text>
<text x="18" y="149.3">this</text>
<text x="21" y="149.3">pin</text>
<text x="23.6" y="149.3">out</text>
<text x="26.3" y="149.3">to</text>
<text x="28.3" y="149.3">a</text>
<text x="29.9" y="149.3">test</text>
<text x="32.9" y="149.3">point</text>
<text x="36.7" y="149.3">on</text>
<text x="38.9" y="149.3">your</text>
<text x="14" y="150.5">During</text>
<text x="14" y="151.7">to</text>
<text x="14" y="153">&quot;fuel&quot;</text>
<text x="14" y="154.2">wires</text>
<text x="16" y="151.7">measure</text>
<text x="17.8" y="154.2">to</text>
<text x="18.2" y="153">your</text>
<text x="18.5" y="150.5">your</text>
<text x="19.8" y="154.2">insert</text>
<text x="21.5" y="153">robot</text>
<text x="21.7" y="151.7">the</text>
<text x="21.8" y="150.5">initial</text>
<text x="23.9" y="154.2">an</text>
<text x="24.3" y="151.7">voltage</text>
<text x="25.4" y="153">is</text>
<text x="26" y="150.5">testing,</text>
<text x="26.1" y="154.2">ammeter.</text>
<text x="27.2" y="153">consuming</text>
<text x="29.3" y="151.7">and</text>
<text x="31.2" y="150.5">you</text>
<text x="32.3" y="151.7">calculate</text>
<text x="34" y="150.5">can</text>
<text x="34.2" y="153">without</text>
<text x="36.9" y="150.5">use</text>
<text x="38.4" y="151.7">exactly</text>
<text x="39.2" y="153">having</text>
<text x="39.8" y="150.5">a</text>
<text x="41.3" y="150.5">multimeter</text>
<text x="43.4" y="151.7">how</text>
<text x="43.8" y="153">to</text>
<text x="46.4" y="151.7">much</text>
</g>
<g font-size=".9" fill="#0000c2">
<text x="135.5" y="82.6">Saturation</text>
<text x="141.2" y="82.6">Current</text>
<text x="145.5" y="82.6">of</text>
<text x="147.3" y="82.6">at</text>
<text x="149" y="82.6">least</text>
<text x="152.2" y="82.6">7A</text>
<text x="154.1" y="82.6">to</text>
<text x="118" y="101.4">BATTERY</text>
<text x="122.7" y="101.4">HAS</text>
<text x="125.3" y="101.4">BUILT</text>
<text x="128.7" y="101.4">IN</text>
<text x="130.5" y="101.4">BMS</text>
<text x="125.8" y="151.4">The</text>
<text x="128.2" y="151.4">chip</text>
<text x="131" y="151.4">doesnt</text>
<text x="135" y="151.4">need</text>
<text x="138.1" y="151.4">to</text>
<text x="139.8" y="151.4">enter</text>
<text x="143" y="151.4">discharge</text>
<text x="148.5" y="151.4">mode</text>
<text x="140" y="166.4">Charge</text>
<text x="140" y="167.4">Input</text>
<text x="143.2" y="167.4">Limit</text>
<text x="144.1" y="166.4">Current</text>
<text x="147.9" y="167.4">ILIM</text>
<text x="150" y="166.4">ISET</text>
<text x="150.6" y="167.4">-</text>
<text x="152.2" y="167.4">120</text>
<text x="152.7" y="166.4">-</text>
<text x="154.3" y="166.4">215</text>
<text x="156.8" y="167.4">=</text>
<text x="158.4" y="167.4">1.77A</text>
<text x="159" y="166.4">=</text>
<text x="160.6" y="166.4">1A</text>
<text x="161.9" y="167.4">(slightly</text>
<text x="166.6" y="167.4">below</text>
<text x="170.1" y="167.4">1.8A</text>
<text x="173" y="167.4">Limit</text>
<text x="176.1" y="167.4">from</text>
<text x="179.1" y="167.4">micro</text>
<text x="140" y="168.5">Discharge</text>
<text x="145.4" y="168.5">Limit</text>
<text x="150.2" y="168.5">OLIM</text>
<text x="154.8" y="168.5">NA</text>
<text x="156.8" y="168.5">(only</text>
<text x="160" y="168.5">charging)</text>
</g>
</svg>
